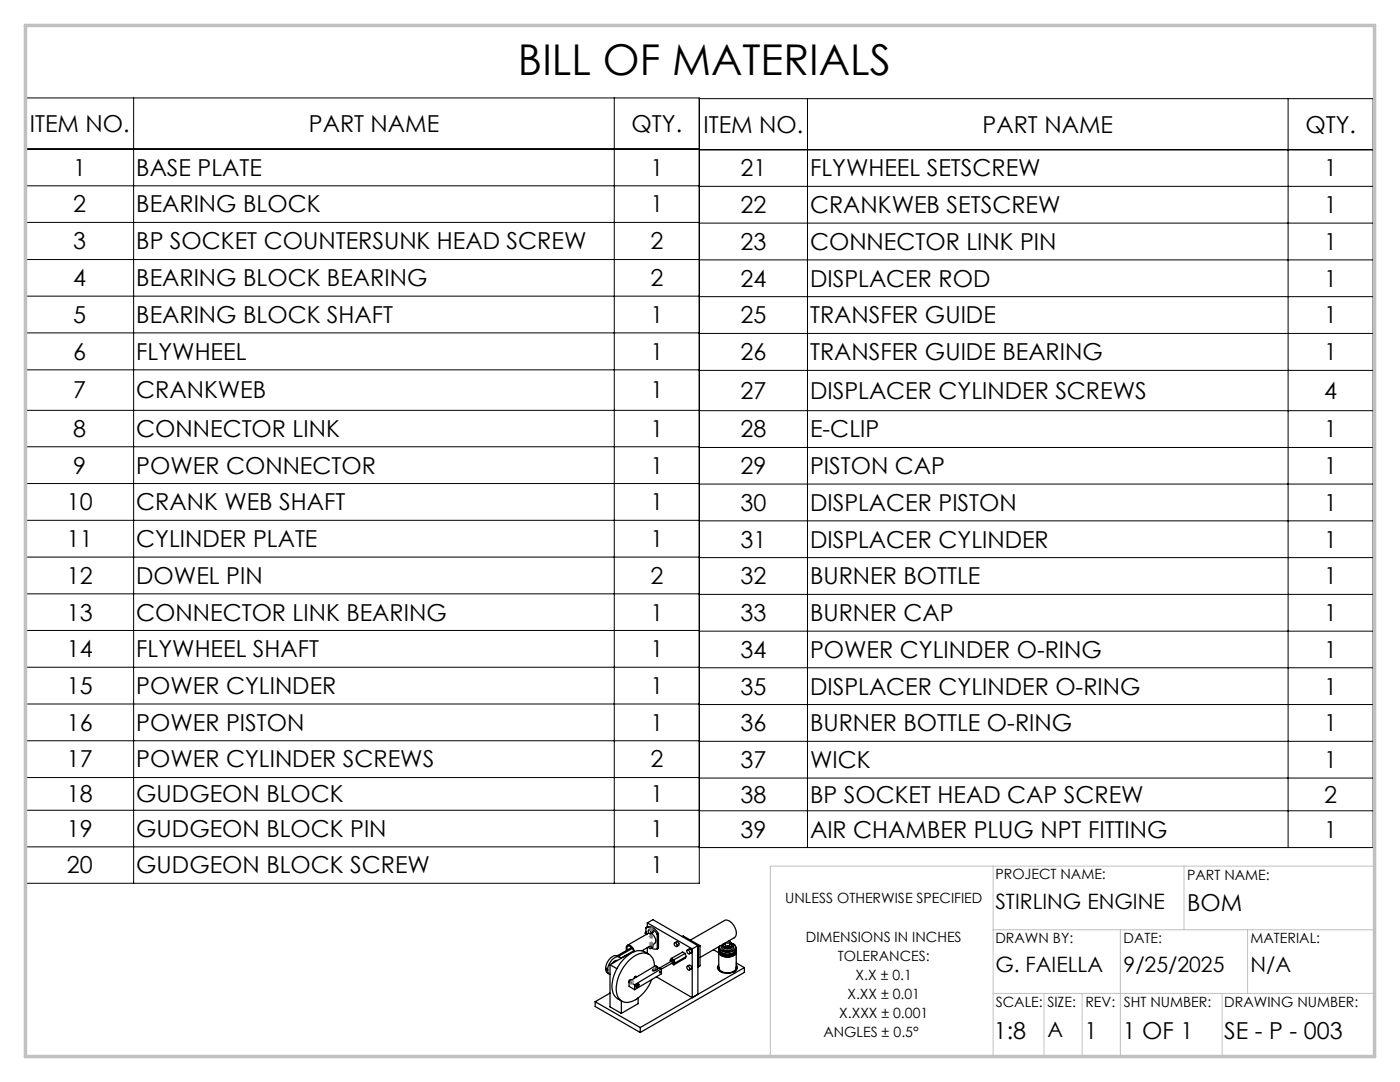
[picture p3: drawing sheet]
<svg xmlns="http://www.w3.org/2000/svg" width="279mm" height="216mm" viewBox="0 0 279 216" stroke-linecap="round" stroke-linejoin="round" font-family="sans-serif">
<g fill="none" stroke="#000" stroke-width=".25">
<path d="M118.8 199.9l9 5.1M118.8 199.9v.9l9 5.2M121 193.3l.2 .2-.2-.1zM121 193.3h.1M121 193.3v.1M121.1 193.3v.2l-.1-.1M121.1 193.4h-.1M121.1 193.5h.1M121.7 192.5l1.4 .8M121.7 192.5v8.4l2.3 1.3M121.7 198.2l-2.9 1.7M123.2 191.7a.99 .99 0 0 0-1 .6"/>
<path d="M123.7 191a1.51 1.51 0 0 0-2.3 .8 1.79 1.79 0 0 0-.1 2.4l.4 .2M123.9 191.2a1.02 1.02 0 0 0-1.6 .2 2.54 2.54 0 0 0-.8 2.9l.2 .2M124 199.7v2.5M125.1 189.7a.61 .61 0 0 1-.1-.8 .61 .61 0 0 1 .8-.2l.5 .4 .3 .8M125.2 189.6a.51 .51 0 0 1 .1-.8 .51 .51 0 0 1 .7 .2l.5 .9M125.3 190.6l-.2-.1-3.4 2M125.4 190.3l.2 .1M125.5 196h.1M125.5 195.9l1.1 .6M125.5 195.9l.1 .9 1 .7M125.6 190.3l.1 .1M126 195.6a.33 .33 0 0 0-.4 0 .33 .33 0 0 0-.1 .4"/>
<path d="M126.1 189.1l-2.9 1.6M126.2 189.2l-2.8 1.7M126.5 189.7l-2.6 1.5M126.6 196.5v1M126.8 194.9h.2a.28 .28 0 0 0-.3 0 .28 .28 0 0 0-.1 .3zM127.1 196.4a.24 .24 0 0 1 .4 0 .24 .24 0 0 1-.1 .3l-.2 .3a.31 .31 0 0 1-.3-.3 .31 .31 0 0 1 .2-.3zM127.1 196.5l.2-.1a.24 .24 0 0 1 .1 .4 .24 .24 0 0 1-.4-.1zM127.3 196.4l-.1 .3-.2 .1M127.4 199.1v1.2l-3.4 1.9M128.8 186.2l.2 .3M128.9 185.1v.9l.2 .4-.3-.2M128.9 185.1a2.11 2.11 0 0 1 2.3 1.3"/>
<path d="M128.9 185.8l-.1 .4M129.2 185a2.09 2.09 0 0 1 2.2 1.3M129.2 185l-.3 .1M129.2 184.1v.9M129.2 189.1v1.1M129.2 184.1l8.9 5.2M129.2 184.1l1.1-.6 9 5.2M129.4 185.6a.42 .42 0 0 1 .5 .3 .42 .42 0 0 1-.1 .5 .55 .55 0 0 1-.4-.8zM129.4 185.6l.4-.2a.52 .52 0 0 1 .4 .8l-.3 .2M129.5 186.2l-4.3 2.4M129.5 190.4l-.8-.5a3.2 3.2 0 0 0-3.6 1 8 8 0 0 0-2.9 6.8l.5 1.1 1.4 1M129.8 188.7a.28 .28 0 0 1 .2 .4 .28 .28 0 0 1-.4 .1l-.2-.3"/>
<path d="M130 186.3a1.44 1.44 0 0 1 .6 2l-2.5 1.4M130 189.2l.8 .2 .4-.1M130.2 188.5l.1 .4-.4 .4M130.3 193.5v.2M130.6 192.8a2.3 2.3 0 0 0-1.1-2.4 2.3 2.3 0 0 0-2.6 .2 8.1 8.1 0 0 0-3.8 7.6 2.16 2.16 0 0 0 3.4 1.4 7.9 7.9 0 0 0 3.6-4.2M131 193.5h.1M131 194.9l7.1 4.2M131 193.5h-.1M131.2 186.4v2.9M131.2 192.9l-.4-.2-5.3 3.2M131.2 192.9l-.9 .6M131.2 192.9v.4"/>
<path d="M131.4 186.3l-.2 .1M131.4 186.3v2.9l-.2 .1M131.6 194.1h.1M131.7 193.1l2.4-1.4 .2 .1v.3l-2.3 1.3M131.7 193.9l.1 .1-.1 .1zM131.7 193.9h.1M132 193.3l-.4-.2-1.1 .6-.3-.1 .1-.1M132 193.3l-5.4 3.2M132 193.3v1l-5.4 3.2M134 191.6a.41 .41 0 0 1 .4 .2 .41 .41 0 0 1 0 .4h-.2h.1a.33 .33 0 0 0 .1-.4 .33 .33 0 0 0-.5-.1v.1zM134 191.2l-.3 .4 .1 .3M134 191.2l.5 .3"/>
<path d="M134 192.2l.5 .3M134.5 191.5l.2 .7M134.6 188.2a.45 .45 0 0 1 .5 .2 .45 .45 0 0 1-.1 .5 .53 .53 0 0 1-.4-.7zM134.6 188.1l.4-.2a.48 .48 0 0 1 .4 .8l-.3 .2M134.7 192.2l-.2 .3M136.1 186.9l.2-.1 3.4 1.9M136.7 190.3l-2.2 1.2M136.7 190.3l.2 .6M136.7 190.3l-.5-.3-2.2 1.2M136.9 190.9l-2.2 1.3M136.9 190.9l-.2 .3-2.2 1.3M137.1 189.6a.42 .42 0 0 1 .5 .2 .42 .42 0 0 1-.1 .6 .55 .55 0 0 1-.4-.8z"/>
<path d="M137.2 189.6l.3-.2a.51 .51 0 0 1 .5 .7l-.4 .2M137.2 192.8l.3-.2a.49 .49 0 0 1 .5 .2 .49 .49 0 0 1 0 .6l-.4 .2M137.2 192.8a.44 .44 0 0 1 .4 .3 .44 .44 0 0 1-.1 .5 .49 .49 0 0 1-.3-.8zM137.8 187.6l6.8-3.9a1.61 1.61 0 0 1 1.9 1 1.75 1.75 0 0 1 0 2.4l-6.8 4M138.1 189.3v9.8M139.3 188.7v9.7l-1.2 .7M139.3 188.7l-1.2 .6M139.7 188.7v4l-.4 .3M139.7 188.7l-.4 .2M142.4 189.5l1 .6M143.4 189.5a1.63 1.63 0 0 0 2.2 1.1 1.22 1.22 0 0 0 1.3-1.1M143.4 192.5a.88 .88 0 0 0-.1 .9 .88 .88 0 0 0 .7 .6 2.6 2.6 0 0 0 3.1-.7v-.3l-.2-.5"/>
<path d="M143.4 192.8l-.2 .4M143.4 190v3.1a2.1 2.1 0 0 0 3.2 .6l.3-.4v-3.3M143.5 193.1a1.14 1.14 0 0 0 .8 1M143.5 189.8a1.21 1.21 0 0 0 1.4 1.2 1.63 1.63 0 0 0 2-1.1v-.1M143.5 189.4a1.99 1.99 0 0 0 2.8 .7l.3-.2 .3-.5M143.5 189.3a1.02 1.02 0 0 0 1.1 1.2 1.73 1.73 0 0 0 2.3-1v-.2M143.5 189.4a1.84 1.84 0 0 0 2.6 .9 1.01 1.01 0 0 0 .8-.9M143.5 189.8a1.17 1.17 0 0 0 1.4 1.1 1.56 1.56 0 0 0 2-1v-.1M143.5 189.1v.3M143.7 190.1a2.06 2.06 0 0 0 3.1 0M143.8 190.2l.1 .1a2.5 2.5 0 0 0 2.5 .1M143.8 190.3h.1a2.26 2.26 0 0 0 2.6 0"/>
<path d="M144.2 188.6a.62 .62 0 0 0-.1 .7 .62 .62 0 0 0 .7 .4 1.07 1.07 0 0 0 1.6-.9l-.2-.2M144.2 188.6a.99 .99 0 0 0 1.6 .6l.4-.3v-.3M144.4 190.5l.5 .1 1.1-.1M145.5 187.7h.1a.39 .39 0 0 1-.2 .5 .39 .39 0 0 1-.5-.1h-.1M145.7 188a.47 .47 0 0 1 .4 .6 .47 .47 0 0 1-.6 .3 .79 .79 0 0 1-1.2-.5M145.7 187.9v.6a.52 .52 0 0 1-.6 .3 .52 .52 0 0 1-.4-.6M145.8 188.1a.48 .48 0 0 1 .4 .5 .48 .48 0 0 1-.5 .5 1.07 1.07 0 0 1-1.5-.6h.1M145.9 188.2a.83 .83 0 0 1 .9 .8 .83 .83 0 0 1-.9 .8 1.82 1.82 0 0 1-2.3-.7l.1-.3M146.3 188.3a.78 .78 0 0 1 .6 .9 .78 .78 0 0 1-.7 .7 2.34 2.34 0 0 1-2.6-.5v-.6M146.6 190.2l-.1 .1M146.9 189.1v.3M146.9 193.1a1.06 1.06 0 0 1-.7 .9"/>
<path d="M146.9 192.9l.2 .3M146.9 192.2l1.7 .9M148.6 193.1l-20.8 11.9M148.6 193.1v.9l-20.8 12M127.8 205v1"/>
<circle cx="121.1" cy="193.4" r=".13"/>
<circle cx="131.7" cy="194" r=".08"/>
</g>
<path d="M129.5 185.4h1M129.5 188.3h1M129.5 186.9h1M129.6 185.1l.7 .7M129.6 188l.7 .7M129.6 186.5l.7 .7M130 184.9v1M130 186.4v1M130 187.8v1M130.3 185.1l-.7 .7M130.3 188l-.7 .7M130.3 186.5l-.7 .7" fill="none" stroke="#808080" stroke-width=".2"/>
<g fill="none" stroke="#808080" stroke-width=".25">
<path d="M126 195.7a.24 .24 0 0 1 .4 0 .24 .24 0 0 1-.1 .4l-.1 .2a.26 .26 0 0 1-.4 0 .26 .26 0 0 1 .1-.4z"/>
<circle cx="130.6" cy="193.4" r=".08"/>
</g>
<g fill="none" stroke="#000" stroke-width=".2">
<path d="M5.1 19.5h134.5v156.7h-134.5zM26.7 19.5v156.7M122.6 19.5v156.7M139.6 19.7h134.4v149.4h-134.4M161.1 19.7v149.4M257.1 19.7v149.4M5.1 29.7h134.5M5.1 37.1h134.5M139.6 29.9h134.4M139.6 37.2h134.4M5.1 44.4h134.5M5.1 51.8h134.5"/>
<path d="M5.1 59.1h134.5M139.6 44.5h134.4M139.6 51.9h134.4M139.6 59.2h134.4M5.1 66.4h134.5M5.1 73.8h134.5M139.6 66.5h134.4M139.6 73.9h134.4M5.1 81.9h134.5M5.1 89.1h134.5M5.1 96.5h134.5M139.6 82h134.4"/>
<path d="M139.6 89.3h134.4M139.6 96.6h134.4M5.1 103.8h134.5M5.1 111.2h134.5M5.1 118.5h134.5M139.6 103.9h134.4M139.6 111.3h134.4M139.6 118.6h134.4M5.1 125.8h134.5M5.1 133.1h134.5M139.6 125.9h134.4M139.6 133.2h134.4"/>
<path d="M5.1 140.5h134.5M5.1 147.8h134.5M5.1 155.2h134.5M139.6 140.6h134.4M139.6 147.9h134.4M139.6 155.3h134.4M5.1 161.7h134.5M5.1 169h134.5M139.6 161.8h134.4"/>
</g>
<path d="M198.2 172.8v38.1M236.3 172.8v12.7M274.4 172.8h-120.7v38.1M198.2 185.5h76.2M198.2 198.2h76.2M208.4 198.2v12.7M216 198.2v12.7M223.6 185.5v25.4M243.9 198.2v12.7M249 185.5v12.7" fill="none" stroke="#c0c0c0" stroke-width=".2"/>
<path d="M5.1 5.1h269.2v205.7h-269.2z" fill="none" stroke="#c0c0c0" stroke-width=".7"/>
<text font-size="8.5" x="103.4" y="15">BILL OF MATERIALS</text>
<g font-size="4.7">
<text x="5.9" y="26.3">ITEM NO.</text>
<text x="61.6" y="26.3">PART NAME</text>
<text x="126" y="26.3">QTY.</text>
<text x="140.4" y="26.4">ITEM NO.</text>
<text x="196.1" y="26.4">PART NAME</text>
<text x="260.5" y="26.4">QTY.</text>
<text x="14.6" y="35.1">1</text>
<text x="27.2" y="35.1">BASE PLATE</text>
<text x="129.8" y="35.1">1</text>
<text x="147.8" y="35.2">21</text>
<text x="161.7" y="35.2">FLYWHEEL SETSCREW</text>
<text x="264.3" y="35.2">1</text>
<text x="14.6" y="42.4">2</text>
<text x="27.2" y="42.4">BEARING BLOCK</text>
<text x="129.8" y="42.4">1</text>
<text x="147.8" y="42.5">22</text>
<text x="161.7" y="42.5">CRANKWEB SETSCREW</text>
<text x="264.3" y="42.5">1</text>
<text x="14.6" y="49.8">3</text>
<text x="27.2" y="49.8">BP SOCKET COUNTERSUNK HEAD SCREW</text>
<text x="129.8" y="49.8">2</text>
<text x="147.8" y="49.9">23</text>
<text x="161.7" y="49.9">CONNECTOR LINK PIN</text>
<text x="264.3" y="49.9">1</text>
<text x="14.6" y="57.1">4</text>
<text x="27.2" y="57.1">BEARING BLOCK BEARING</text>
<text x="129.8" y="57.1">2</text>
<text x="147.8" y="57.2">24</text>
<text x="161.7" y="57.2">DISPLACER ROD</text>
<text x="264.3" y="57.2">1</text>
<text x="14.6" y="64.4">5</text>
<text x="27.2" y="64.4">BEARING BLOCK SHAFT</text>
<text x="129.8" y="64.4">1</text>
<text x="147.8" y="64.5">25</text>
<text x="161.7" y="64.5">TRANSFER GUIDE</text>
<text x="264.3" y="64.5">1</text>
<text x="14.6" y="71.8">6</text>
<text x="27.2" y="71.8">FLYWHEEL</text>
<text x="129.8" y="71.8">1</text>
<text x="147.8" y="71.9">26</text>
<text x="161.7" y="71.9">TRANSFER GUIDE BEARING</text>
<text x="264.3" y="71.9">1</text>
<text x="14.6" y="79.5">7</text>
<text x="27.2" y="79.5">CRANKWEB</text>
<text x="129.8" y="79.5">1</text>
<text x="147.8" y="79.6">27</text>
<text x="161.7" y="79.6">DISPLACER CYLINDER SCREWS</text>
<text x="264.3" y="79.6">4</text>
<text x="14.6" y="87.2">8</text>
<text x="27.2" y="87.2">CONNECTOR LINK</text>
<text x="129.8" y="87.2">1</text>
<text x="147.8" y="87.3">28</text>
<text x="161.7" y="87.3">E-CLIP</text>
<text x="264.3" y="87.3">1</text>
<text x="14.6" y="94.5">9</text>
<text x="27.2" y="94.5">POWER CONNECTOR</text>
<text x="129.8" y="94.5">1</text>
<text x="147.8" y="94.6">29</text>
<text x="161.7" y="94.6">PISTON CAP</text>
<text x="264.3" y="94.6">1</text>
<text x="13.3" y="101.8">10</text>
<text x="27.2" y="101.8">CRANK WEB SHAFT</text>
<text x="129.8" y="101.8">1</text>
<text x="147.8" y="101.9">30</text>
<text x="161.7" y="101.9">DISPLACER PISTON</text>
<text x="264.3" y="101.9">1</text>
<text x="13.3" y="109.2">11</text>
<text x="27.2" y="109.2">CYLINDER PLATE</text>
<text x="129.8" y="109.2">1</text>
<text x="147.8" y="109.3">31</text>
<text x="161.7" y="109.3">DISPLACER CYLINDER</text>
<text x="264.3" y="109.3">1</text>
<text x="13.3" y="116.5">12</text>
<text x="27.2" y="116.5">DOWEL PIN</text>
<text x="129.8" y="116.5">2</text>
<text x="147.8" y="116.6">32</text>
<text x="161.7" y="116.6">BURNER BOTTLE</text>
<text x="264.3" y="116.6">1</text>
<text x="13.3" y="123.8">13</text>
<text x="27.2" y="123.8">CONNECTOR LINK BEARING</text>
<text x="129.8" y="123.8">1</text>
<text x="147.8" y="123.9">33</text>
<text x="161.7" y="123.9">BURNER CAP</text>
<text x="264.3" y="123.9">1</text>
<text x="13.3" y="131.1">14</text>
<text x="27.2" y="131.1">FLYWHEEL SHAFT</text>
<text x="129.8" y="131.1">1</text>
<text x="147.8" y="131.3">34</text>
<text x="161.7" y="131.3">POWER CYLINDER O-RING</text>
<text x="264.3" y="131.3">1</text>
<text x="13.3" y="138.5">15</text>
<text x="27.2" y="138.5">POWER CYLINDER</text>
<text x="129.8" y="138.5">1</text>
<text x="147.8" y="138.6">35</text>
<text x="161.7" y="138.6">DISPLACER CYLINDER O-RING</text>
<text x="264.3" y="138.6">1</text>
<text x="13.3" y="145.8">16</text>
<text x="27.2" y="145.8">POWER PISTON</text>
<text x="129.8" y="145.8">1</text>
<text x="147.8" y="145.9">36</text>
<text x="161.7" y="145.9">BURNER BOTTLE O-RING</text>
<text x="264.3" y="145.9">1</text>
<text x="13.3" y="153.1">17</text>
<text x="27.2" y="153.1">POWER CYLINDER SCREWS</text>
<text x="129.8" y="153.1">2</text>
<text x="147.8" y="153.3">37</text>
<text x="161.7" y="153.3">WICK</text>
<text x="264.3" y="153.3">1</text>
<text x="13.3" y="160.1">18</text>
<text x="27.2" y="160.1">GUDGEON BLOCK</text>
<text x="129.8" y="160.1">1</text>
<text x="147.8" y="160.2">38</text>
<text x="161.7" y="160.2">BP SOCKET HEAD CAP SCREW</text>
<text x="264.3" y="160.2">2</text>
<text x="13.3" y="167">19</text>
<text x="27.2" y="167">GUDGEON BLOCK PIN</text>
<text x="129.8" y="167">1</text>
<text x="147.8" y="167.1">39</text>
<text x="161.7" y="167.1">AIR CHAMBER PLUG NPT FITTING</text>
<text x="264.3" y="167.1">1</text>
<text x="13.3" y="174.3">20</text>
<text x="27.2" y="174.3">GUDGEON BLOCK SCREW</text>
<text x="129.8" y="174.3">1</text>
<text x="236.9" y="181.7">BOM</text>
<text x="198.3" y="207.2">1:8</text>
<text x="216.4" y="207.2">1</text>
<text x="224.1" y="207.2">1 OF 1</text>
<text x="244.3" y="207.2">SE - P - 003</text>
</g>
<g font-size="4.2">
<text x="198.7" y="181.5">STIRLING ENGINE</text>
<text x="198.7" y="194">G. FAIELLA</text>
<text x="224.2" y="194">9/25/2025</text>
<text x="249.6" y="194">N/A</text>
<text x="209.1" y="207">A</text>
</g>
<g font-size="2.8">
<text x="198.7" y="175.4">PROJECT NAME:</text>
<text x="236.9" y="175.6">PART NAME:</text>
<text x="156.7" y="180.2">UNLESS OTHERWISE SPECIFIED</text>
<text x="160.8" y="187.9">DIMENSIONS IN INCHES</text>
<text x="167.2" y="191.7">TOLERANCES:</text>
<text x="198.7" y="188.2">DRAWN BY:</text>
<text x="224.2" y="188.2">DATE:</text>
<text x="249.6" y="188.2">MATERIAL:</text>
<text x="170.8" y="195.5">X.X ± 0.1</text>
<text x="167.5" y="203.2">X.XXX ± 0.001</text>
<text x="169.1" y="199.3">X.XX ± 0.01</text>
<text x="198.7" y="200.9">SCALE:</text>
<text x="209" y="200.9">SIZE:</text>
<text x="216.6" y="200.9">REV:</text>
<text x="224.3" y="200.9">SHT NUMBER:</text>
<text x="244.3" y="200.9">DRAWING NUMBER:</text>
<text x="164.3" y="207">ANGLES ± 0.5°</text>
</g>
</svg>
